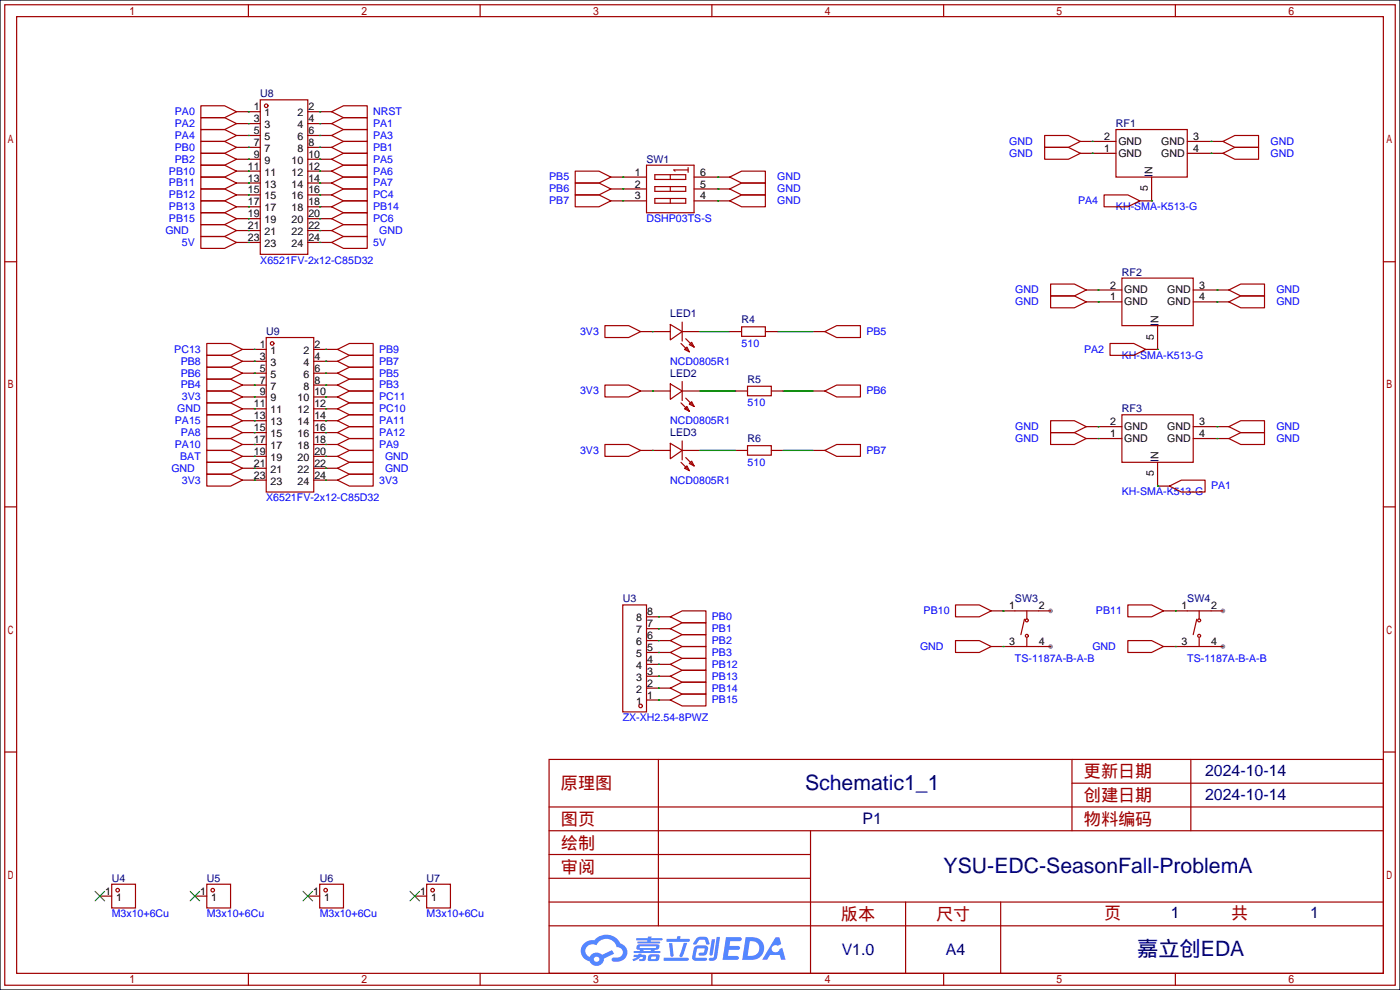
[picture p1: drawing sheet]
<svg xmlns="http://www.w3.org/2000/svg" width="299mm" height="212mm" viewBox="0 0 299 212" stroke-linecap="round" stroke-linejoin="round" font-family="sans-serif">
<path d="M0 0h299.2v211.6h-299.2z" fill="#fff" stroke="#000" stroke-width=".25"/>
<g fill="#999">
<circle cx="224.5" cy="130.6" r=".51"/>
<circle cx="224.5" cy="138.2" r=".51"/>
<circle cx="261.4" cy="130.6" r=".51"/>
<circle cx="261.4" cy="138.2" r=".51"/>
</g>
<g fill="none" stroke="#a10000" stroke-width=".25">
<path d="M1 1h297.2v209.6h-297.2zM3.6 3.6h292.1v204.4h-292.1zM53.1 1v2.6M102.6 1v2.6M152.1 1v2.6M201.7 1v2.6M251.2 1v2.6M1 55.9h2.6M295.7 55.9h2.5M1 108.3h2.6M295.7 108.3h2.5M1 160.7h2.6"/>
<path d="M117.3 162.3h178.4v45.7h-178.4zM117.3 177.5h178.4M117.3 172.5h178.4M140.7 162.3v35.6M173.2 177.5v30.5M229.1 162.3v15.2M229.1 167.4h66.6M254.5 162.3v15.2M295.7 160.7h2.5M117.3 182.6h55.9M117.3 197.9h178.4M117.3 192.8h178.4"/>
<path d="M117.3 187.7h55.9M193.5 192.8v15.2M213.9 192.8v15.2M53.1 208v2.6M102.6 208v2.6M152.1 208v2.6M201.7 208v2.6M251.2 208v2.6"/>
</g>
<g fill="#5487ff">
<path d="M155.2 200.3h2.6a.48 .48 0 0 1 .7 .4 .48 .48 0 0 1-.6 .4h-1.8l-.2 1.1h1.9a.43 .43 0 0 1 .4 .4 .43 .43 0 0 1-.5 .4h-1.9l-.2 1.3h1.7a.45 .45 0 0 1 .5 .2 .45 .45 0 0 1-.1 .6h-3.3z"/>
<path d="M165.7 200.3h.9l.4 1.5-.8 .3a.84 .84 0 0 0-1.2 .3 .84 .84 0 0 0 .4 1.1 .84 .84 0 0 0 1.1-.4l.1-.2 .6-.3 .7 2.5h-1l-.2-1h-2.1l-.6 1h-1.1z"/>
<path d="M152.1 200.8h.7l-.5 3.1a.36 .36 0 0 1-.3 .3 .36 .36 0 0 1-.4-.3z"/>
<path d="M153.2 200.2h.7l-.6 4.3a1.13 1.13 0 0 1-1.8 .6l.2-.4h.7l.2-.2z"/>
<path d="M148.9 200.6l.6-.4h1a.77 .77 0 0 1 .9 .5l.3 1-.2 .2h-.5l-.3-.9-.2-.2-1 .1-.7 1-.6-.1-.1-.2z"/>
<path d="M148.4 202.4l.6-.3h1.7a.81 .81 0 0 1 .7 .5 .81 .81 0 0 1-.2 .8 .81 .81 0 0 1-.9 .8h-.7a.32 .32 0 0 1-.3-.3 .32 .32 0 0 1 .4-.3h.7l.2-.9-1.6 .1-.4 1.8 2.2 .1a.32 .32 0 0 1 .3 .4 .32 .32 0 0 1-.4 .2h-2.2l-.5-.3-.1-.5z"/>
<path d="M141.9 204.7h5a.33 .33 0 0 1 .3 .3 .33 .33 0 0 1-.3 .3h-4.9l-.2-.1z"/>
<path d="M146.1 201.5h.8l-.7 2a.98 .98 0 0 1-.7 1.1l-.3-.3z"/>
<path d="M143 201.6h.7l.3 2.5a.34 .34 0 0 1-.3 .4 .34 .34 0 0 1-.4-.3z"/>
<path d="M142.5 200.7h2.1l.3-.6h.6l-.1 .6h1.7a.32 .32 0 0 1 .4 .3 .32 .32 0 0 1-.4 .3h-4.5l-.2-.2z"/>
<path d="M135.5 204.1h.9l.1-.3h.6v.3h.8a.82 .82 0 0 1-.5 1.3h-.8v-.4l.7-.1 .1-.3a.68 .68 0 0 0-1 .4l-1.1 .4-.1-.4 .9-.5h-.7z"/>
<path d="M136 200.5h2.4l.1-.3h.7v.3h2.2l.2 .3-.2 .2h-2.3v.2h1.8l.2 .3-.2 .1h-4.5l-.1-.4h2l.1-.2h-2.3l-.1-.2z"/>
<path d="M159.4 200.3l-.8 4.9h1.7a2.5 2.5 0 0 0 3-2.5 2.5 2.5 0 0 0-3.1-2.4zM160.3 201.1a1.61 1.61 0 0 1 2 1.5 1.61 1.61 0 0 1-1.8 1.7h-.7z"/>
<path d="M136.2 202a.55 .55 0 0 0-.2 .8 .55 .55 0 0 0 .7 .2l.1 .3h-1.3v.3l5.4 .1 .3-.2-.2-.2h-1.2l.2-.3a.7 .7 0 0 0 .8-.3 .7 .7 0 0 0 0-.8l-4.2-.1zM136.8 202.3l3.3-.1 .1 .1-.2 .3h-3.2zM137.5 203h1.7l-.2 .3h-1.4z"/>
<path d="M138.6 204.2a1.05 1.05 0 0 0 0 1.2 2.91 2.91 0 0 0 2.2-.2 .98 .98 0 0 0 0-1.2h-1.6zM139.2 204.5l.9-.1 .1 .4-.2 .2-.8-.1z"/>
<path d="M124.9 201.6a2.23 2.23 0 0 0-.7 2.3 2.23 2.23 0 0 0 1.8 1.6 1.58 1.58 0 0 0 1.8 .9 1.58 1.58 0 0 0 1.3-1.5l2.2-1.1-.5-.7-2.1 1a1.65 1.65 0 0 0-2.7 .4 1.45 1.45 0 0 1-.8-1.9 1.45 1.45 0 0 1 2-.7l.3 .1a2.3 2.3 0 0 1 2.3-1.3 2.3 2.3 0 0 1 2 1.7 1.12 1.12 0 0 1 1.3 1 1.12 1.12 0 0 1-1.1 1.2h-.7a.45 .45 0 0 0-.6 .4 .45 .45 0 0 0 .5 .5 2.21 2.21 0 0 0 2.2-.5 2.21 2.21 0 0 0 .5-2.3 2.13 2.13 0 0 0-1.3-1.1 3.3 3.3 0 0 0-5.6-.7l-1.1 .1zM127 205a.57 .57 0 0 1 1.1 0 .57 .57 0 0 1-1.1 0z"/>
</g>
<g fill="none" stroke="#a10000" stroke-width=".25">
<path d="M42.9 22.6h5.1l2.5 1.3-2.5 1.2h-5.1zM42.9 25.1h5.1l2.5 1.3-2.5 1.3h-5.1zM42.9 27.7h5.1l2.5 1.3-2.5 1.2h-5.1zM42.9 30.2h5.1l2.5 1.3-2.5 1.3h-5.1zM42.9 32.8h5.1l2.5 1.2-2.5 1.3h-5.1zM42.9 35.3h5.1l2.5 1.3-2.5 1.2h-5.1zM42.9 37.8h5.1l2.5 1.3-2.5 1.3h-5.1zM55.6 21.3h10.2v33.1h-10.2zM70.9 23.9l2.5-1.3h5.1v2.5h-5.1zM70.9 26.4l2.5-1.3h5.1v2.6h-5.1zM70.9 29l2.5-1.3h5.1v2.5h-5.1zM70.9 31.5l2.5-1.3h5.1v2.6h-5.1z"/>
<path d="M70.9 34l2.5-1.2h5.1v2.5h-5.1zM70.9 36.6l2.5-1.3h5.1v2.5h-5.1zM70.9 39.1l2.5-1.3h5.1v2.6h-5.1zM122.9 36.6h5.1l2.6 1.2-2.6 1.3h-5.1zM122.9 39.1h5.1l2.6 1.3-2.6 1.3h-5.1zM138.2 35.3h10.1v10.2h-10.1zM140 37.3h6.6v1.1h-6.6zM140 39.9h6.6v1h-6.6zM143.3 37.3v1.1M143.3 39.9v1M147.1 35.8v1M147.1 36.3h-3.1l.3 .3"/>
<path d="M156 37.8l2.5-1.2h5.1v2.5h-5.1zM223.3 29h5l2.6 1.2-2.6 1.3h-5zM223.3 31.5h5l2.6 1.3-2.6 1.2h-5zM238.5 27.7h15.2v10.1h-15.2zM261.4 30.2l2.5-1.2h5.1v2.5h-5.1zM261.4 32.8l2.5-1.3h5.1v2.5h-5.1zM42.9 40.4h5.1l2.5 1.3-2.5 1.2h-5.1zM42.9 42.9h5.1l2.5 1.3-2.5 1.3h-5.1zM42.9 45.5h5.1l2.5 1.2-2.5 1.3h-5.1zM42.9 48h5.1l2.5 1.3-2.5 1.2h-5.1zM42.9 50.5h5.1l2.5 1.3-2.5 1.3h-5.1zM70.9 41.7l2.5-1.3h5.1v2.5h-5.1z"/>
<path d="M70.9 44.2l2.5-1.3h5.1v2.6h-5.1zM70.9 46.7l2.5-1.2h5.1v2.5h-5.1zM70.9 51.8l2.5-1.3h5.1v2.6h-5.1zM70.9 49.3l2.5-1.3h5.1v2.5h-5.1zM122.9 41.7h5.1l2.6 1.2-2.6 1.3h-5.1zM140 42.4h6.6v1h-6.6zM143.3 42.4v1M156 40.4l2.5-1.3h5.1v2.6h-5.1zM156 42.9l2.5-1.2h5.1v2.5h-5.1zM236 41.7h5l2.6 1.2-2.6 1.3h-5zM239.8 59.4h15.2v10.2h-15.2zM44.2 73.4h5.1l2.5 1.3-2.5 1.2h-5.1z"/>
<path d="M44.2 75.9h5.1l2.5 1.3-2.5 1.3h-5.1zM44.2 78.5h5.1l2.5 1.3-2.5 1.2h-5.1zM56.9 72.1h10.2v33.1h-10.2zM72.1 74.7l2.6-1.3h5.1v2.5h-5.1zM72.1 77.2l2.6-1.3h5.1v2.6h-5.1zM72.1 79.8l2.6-1.3h5.1v2.5h-5.1zM129.3 69.6h5.1l2.5 1.3-2.5 1.2h-5.1zM143.3 69.3l2.5 1.6-2.5 1.7zM145.5 73.4l1.8 1.8M145.8 68.8v4.1M146.3 74.7l.5-.5 .5 1zM146.6 72.4l1.7 1.8"/>
<path d="M147.3 73.7l.5-.5 .5 1zM158.5 69.8h5.1v2.1h-5.1zM176.3 70.9l2.5-1.3h5.1v2.5h-5.1zM224.5 60.7h5.1l2.6 1.3-2.6 1.2h-5.1zM224.5 63.2h5.1l2.6 1.3-2.6 1.3h-5.1zM237.2 73.4h5.1l2.6 1.3-2.6 1.2h-5.1zM262.6 62l2.6-1.3h5.1v2.5h-5.1zM262.6 64.5l2.6-1.3h5.1v2.6h-5.1zM44.2 81h5.1l2.5 1.3-2.5 1.3h-5.1zM44.2 83.6h5.1l2.5 1.2-2.5 1.3h-5.1zM44.2 86.1h5.1l2.5 1.3-2.5 1.2h-5.1zM44.2 88.6h5.1l2.5 1.3-2.5 1.3h-5.1z"/>
<path d="M44.2 91.2h5.1l2.5 1.3-2.5 1.2h-5.1zM44.2 93.7h5.1l2.5 1.3-2.5 1.3h-5.1zM44.2 96.3h5.1l2.5 1.2-2.5 1.3h-5.1zM44.2 98.8h5.1l2.5 1.3-2.5 1.2h-5.1zM72.1 82.3l2.6-1.3h5.1v2.6h-5.1zM72.1 84.8l2.6-1.2h5.1v2.5h-5.1zM72.1 87.4l2.6-1.3h5.1v2.5h-5.1zM72.1 89.9l2.6-1.3h5.1v2.6h-5.1zM72.1 92.5l2.6-1.3h5.1v2.5h-5.1zM72.1 95l2.6-1.3h5.1v2.6h-5.1zM72.1 97.5l2.6-1.2h5.1v2.5h-5.1zM129.3 82.3h5.1l2.5 1.3-2.5 1.2h-5.1z"/>
<path d="M129.3 95h5.1l2.5 1.3-2.5 1.2h-5.1zM143.3 82l2.5 1.6-2.5 1.7zM143.3 94.7l2.5 1.6-2.5 1.7zM145.5 86.1l1.8 1.8M145.5 98.8l1.8 1.8M145.8 81.5v4.1M145.8 94.2v4.1M146.3 87.4l.5-.5 .5 1zM146.6 85.1l1.7 1.8M146.6 97.8l1.7 1.8M147.3 86.4l.5-.5 .5 1zM147.3 99.1l.5-.5 .5 1z"/>
<path d="M159.8 82.5h5v2.1h-5zM159.8 95.2h5v2.1h-5zM176.3 83.6l2.5-1.3h5.1v2.5h-5.1zM176.3 96.3l2.5-1.3h5.1v2.5h-5.1zM224.5 92.5h5.1l2.6 1.2-2.6 1.3h-5.1zM224.5 89.9h5.1l2.6 1.3-2.6 1.3h-5.1zM239.8 88.6h15.2v10.2h-15.2zM262.6 91.2l2.6-1.3h5.1v2.6h-5.1zM262.6 93.7l2.6-1.2h5.1v2.5h-5.1zM44.2 101.3h5.1l2.5 1.3-2.5 1.3h-5.1zM72.1 102.6l2.6-1.3h5.1v2.6h-5.1zM72.1 100.1l2.6-1.3h5.1v2.5h-5.1z"/>
<path d="M146.3 100.1l.5-.5 .5 1zM249.9 103.9l2.6-1.3h5.1v2.6h-5.1zM133.1 129.3h5.1v22.8h-5.1zM143.3 134.4l2.5-1.3h5.1v2.5h-5.1zM143.3 136.9l2.5-1.3h5.1v2.6h-5.1zM143.3 131.8l2.5-1.2h5.1v2.5h-5.1zM143.3 139.4l2.5-1.2h5.1v2.5h-5.1zM204.2 129.3h5.1l2.5 1.3-2.5 1.2h-5.1zM204.2 136.9h5.1l2.5 1.3-2.5 1.2h-5.1zM216.9 138.2h5.1M216.9 130.6h5.1M218.9 132.3l-.7 3.3"/>
<path d="M219.5 130.6v1.7M219.5 136.4v1.8M241 129.3h5.1l2.6 1.3-2.6 1.2h-5.1zM241 136.9h5.1l2.6 1.3-2.6 1.2h-5.1zM253.7 138.2h5.1M253.7 130.6h5.1M255.8 132.3l-.8 3.3M256.3 130.6v1.7M256.3 136.4v1.8M143.3 142l2.5-1.3h5.1v2.6h-5.1zM143.3 144.5l2.5-1.2h5.1v2.5h-5.1zM143.3 147.1l2.5-1.3h5.1v2.5h-5.1z"/>
<path d="M143.3 149.6l2.5-1.3h5.1v2.6h-5.1zM23.9 189h5.1v5.1h-5.1zM44.2 189h5.1v5.1h-5.1zM68.3 189h5.1v5.1h-5.1zM91.2 189h5.1v5.1h-5.1z"/>
<circle cx="56.9" cy="22.6" r=".38"/>
<circle cx="58.2" cy="73.4" r=".38"/>
<circle cx="219.5" cy="132.6" r=".32"/>
<circle cx="219.5" cy="135.9" r=".32"/>
<circle cx="256.3" cy="135.9" r=".32"/>
<circle cx="256.3" cy="132.6" r=".32"/>
<circle cx="136.9" cy="150.9" r=".38"/>
<circle cx="25.1" cy="190.2" r=".38"/>
<circle cx="45.5" cy="190.2" r=".38"/>
<circle cx="69.6" cy="190.2" r=".38"/>
<circle cx="92.5" cy="190.2" r=".38"/>
</g>
<g fill="none" stroke="#870000" stroke-width=".25">
<path d="M50.5 23.9h5.1M50.5 26.4h5.1M50.5 29h5.1M50.5 31.5h5.1M50.5 34h5.1M50.5 36.6h5.1M50.5 39.1h5.1M65.8 23.9h5.1M65.8 26.4h5.1M65.8 29h5.1M65.8 31.5h5.1M65.8 34h5.1"/>
<path d="M65.8 36.6h5.1M65.8 39.1h5.1M130.6 37.8h7.6M148.3 37.8h7.7M230.9 32.8h7.6M230.9 30.2h7.6M246.1 37.8v5.1h-2.5M253.7 32.8h7.7M253.7 30.2h7.7M50.5 51.8h5.1M50.5 49.3h5.1M50.5 46.7h5.1"/>
<path d="M50.5 44.2h5.1M50.5 41.7h5.1M65.8 51.8h5.1M65.8 49.3h5.1M65.8 46.7h5.1M65.8 44.2h5.1M65.8 41.7h5.1M130.6 42.9h7.6M130.6 40.4h7.6M148.3 42.9h7.7M148.3 40.4h7.7M51.8 74.7h5.1"/>
<path d="M51.8 77.2h5.1M51.8 79.8h5.1M67.1 74.7h5M67.1 77.2h5M67.1 79.8h5M136.9 70.9h6.4M145.8 70.9h3.8M156 70.9h2.5M163.6 70.9h2.5M173.7 70.9h2.6M232.2 64.5h7.6M232.2 62h7.6"/>
<path d="M247.4 69.6v5.1h-2.5M255 64.5h7.6M255 62h7.6M51.8 97.5h5.1M51.8 82.3h5.1M51.8 95h5.1M51.8 84.8h5.1M51.8 92.5h5.1M51.8 87.4h5.1M51.8 89.9h5.1M67.1 97.5h5M67.1 82.3h5"/>
<path d="M67.1 95h5M67.1 84.8h5M67.1 92.5h5M67.1 87.4h5M67.1 89.9h5M136.9 83.6h6.4M136.9 96.3h6.4M145.8 83.6h3.8M145.8 96.3h3.8M157.2 83.6h2.6M157.2 96.3h2.6M164.8 83.6h2.6"/>
<path d="M164.8 96.3h2.6M173.7 83.6h2.6M173.7 96.3h2.6M232.2 93.7h7.6M232.2 91.2h7.6M247.4 98.8v5.1h2.5M255 93.7h7.6M255 91.2h7.6M51.8 102.6h5.1M51.8 100.1h5.1M67.1 102.6h5M67.1 100.1h5"/>
<path d="M138.2 139.4h5.1M138.2 136.9h5.1M138.2 134.4h5.1M138.2 131.8h5.1M211.8 130.6h5.1M211.8 138.2h5.1M222 130.6h2.5M222 138.2h2.5M248.7 130.6h5M248.7 138.2h5M258.8 130.6h2.6M258.8 138.2h2.6"/>
<path d="M138.2 149.6h5.1M138.2 147.1h5.1M138.2 144.5h5.1M138.2 142h5.1M21.3 191.5h2.6M41.7 191.5h2.5M65.8 191.5h2.5M88.6 191.5h2.6"/>
</g>
<path d="M20.3 190.5l2.1 2M22.4 190.5l-2.1 2M40.6 190.5l2.1 2M42.7 190.5l-2.1 2M64.8 190.5l2 2M66.8 190.5l-2 2M87.6 190.5l2.1 2M89.7 190.5l-2.1 2" fill="none" stroke="#3c3" stroke-width=".25"/>
<g fill="none" stroke="#008700" stroke-width=".25">
<path d="M53.1 23.9h.1M53.1 26.4h.1M53.1 29h.1M53.1 31.5h.1M53.1 34h.1M53.1 36.6h.1M53.1 39.1h.1M68.3 23.9h.1M68.3 26.4h.1M68.3 29h.1M68.3 31.5h.1M68.3 34h.1"/>
<path d="M68.3 36.6h.1M68.3 39.1h.1M133.1 37.8h.1M153.4 37.8h.1M233.4 30.2h.1M233.4 32.8h.1M258.8 30.2h.1M258.8 32.8h.1M53.1 41.7h.1M53.1 44.2h.1M53.1 46.7h.1M53.1 49.3h.1"/>
<path d="M53.1 51.8h.1M68.3 41.7h.1M68.3 44.2h.1M68.3 46.7h.1M68.3 51.8h.1M68.3 49.3h.1M133.1 40.4h.1M133.1 42.9h.1M153.4 40.4h.1M153.4 42.9h.1M246.1 42.9h.1M54.4 74.7h.1"/>
<path d="M54.4 77.2h.1M54.4 79.8h.1M69.6 74.7h.1M69.6 77.2h.1M69.6 79.8h.1M139.4 70.9h.1M149.6 70.9h6.4M166.1 70.9h7.6M234.7 62h.1M234.7 64.5h.1M247.4 74.7h.1M260.1 62h.1"/>
<path d="M260.1 64.5h.1M54.4 82.3h.1M54.4 84.8h.1M54.4 87.4h.1M54.4 89.9h.1M54.4 92.5h.1M54.4 95h.1M54.4 97.5h.1M69.6 82.3h.1M69.6 84.8h.1M69.6 87.4h.1M69.6 89.9h.1"/>
<path d="M69.6 92.5h.1M69.6 95h.1M69.6 97.5h.1M139.4 96.3h.1M139.4 83.6h.1M149.6 83.6h7.6M149.6 96.3h7.6M167.4 83.6h6.3M167.4 96.3h6.3M234.7 93.7h.1M234.7 91.2h.1M260.1 91.2h.1"/>
<path d="M260.1 93.7h.1M54.4 102.6h.1M54.4 100.1h.1M69.6 102.6h.1M69.6 100.1h.1M247.4 103.9h.1M140.7 134.4h.1M140.7 136.9h.1M140.7 131.8h.1M140.7 139.4h.1M214.4 130.6h.1M214.4 138.2h.1"/>
<path d="M251.2 130.6h.1M251.2 138.2h.1M140.7 142h.1M140.7 147.1h.1M140.7 149.6h.1M140.7 144.5h.1"/>
</g>
<g font-size="4.5" fill="#000080">
<text x="172.1" y="168.8">Schematic1_1</text>
<text x="201.7" y="186.6">YSU-EDC-SeasonFall-ProblemA</text>
<text x="243" y="204.4">嘉立创EDA</text>
</g>
<g font-size="3.7" fill="#a00000">
<text x="231.6" y="166.2">更新日期</text>
<text x="119.9" y="168.7">原理图</text>
<text x="231.6" y="171.2">创建日期</text>
<text x="119.9" y="176.3">图页</text>
<text x="231.6" y="176.3">物料编码</text>
<text x="119.9" y="181.4">绘制</text>
<text x="119.9" y="186.5">审阅</text>
<text x="179.7" y="196.6">版本</text>
<text x="200" y="196.6">尺寸</text>
<text x="236" y="196.4">页</text>
<text x="263.1" y="196.4">共</text>
</g>
<g font-size="3.4" fill="#000080">
<text x="257.6" y="165.9">2024-10-14</text>
<text x="257.6" y="171">2024-10-14</text>
<text x="184.4" y="176.1">P1</text>
<text x="250.3" y="196.2">1</text>
<text x="280" y="196.2">1</text>
<text x="179.9" y="204">V1.0</text>
<text x="202.1" y="204">A4</text>
</g>
<g font-size="2.3">
<text x="54.2" y="23.6">1</text>
<text x="65.9" y="23.6">2</text>
<text x="54.2" y="26.1">3</text>
<text x="54.2" y="28.6">5</text>
<text x="56.6" y="24.8">1</text>
<text x="56.6" y="27.4">3</text>
<text x="56.6" y="29.9">5</text>
<text x="63.6" y="29.9">6</text>
<text x="63.6" y="27.4">4</text>
<text x="63.6" y="24.8">2</text>
<text x="65.9" y="28.6">6</text>
<text x="65.9" y="26.1">4</text>
<text x="236" y="29.9">2</text>
<text x="255" y="29.9">3</text>
<text x="54.2" y="31.2">7</text>
<text x="54.2" y="33.7">9</text>
<text x="56.6" y="32.5">7</text>
<text x="56.6" y="35">9</text>
<text x="62.3" y="35">10</text>
<text x="63.6" y="32.5">8</text>
<text x="65.9" y="33.7">10</text>
<text x="65.9" y="31.2">8</text>
<text x="236" y="32.5">1</text>
<text x="239" y="33.5">GND</text>
<text x="239" y="30.9">GND</text>
<text x="248.2" y="30.9">GND</text>
<text x="248.2" y="33.5">GND</text>
<text x="255" y="32.5">4</text>
<text x="53" y="36.3">11</text>
<text x="53" y="38.8">13</text>
<text x="53" y="41.3">15</text>
<text x="56.6" y="37.5">11</text>
<text x="56.6" y="40.1">13</text>
<text x="62.3" y="40.1">14</text>
<text x="62.3" y="37.5">12</text>
<text x="65.9" y="41.3">16</text>
<text x="65.9" y="38.8">14</text>
<text x="65.9" y="36.3">12</text>
<text x="135.6" y="40.1">2</text>
<text x="135.6" y="37.5">1</text>
<text x="149.6" y="40.1">5</text>
<text x="149.6" y="37.5">6</text>
<text x="245.3" y="40.9" transform="rotate(-90 245.3 40.9)">5</text>
<text x="246.3" y="37.8" transform="rotate(-90 246.3 37.8)">IN</text>
<text x="53" y="43.9">17</text>
<text x="53" y="46.4">19</text>
<text x="56.6" y="42.6">15</text>
<text x="56.6" y="45.2">17</text>
<text x="56.6" y="47.7">19</text>
<text x="62.3" y="47.7">20</text>
<text x="62.3" y="45.2">18</text>
<text x="62.3" y="42.6">16</text>
<text x="65.9" y="46.4">20</text>
<text x="65.9" y="43.9">18</text>
<text x="135.6" y="42.6">3</text>
<text x="149.6" y="42.6">4</text>
<text x="53" y="49">21</text>
<text x="53" y="51.5">23</text>
<text x="56.6" y="50.2">21</text>
<text x="56.6" y="52.8">23</text>
<text x="62.3" y="52.8">24</text>
<text x="62.3" y="50.2">22</text>
<text x="65.9" y="51.5">24</text>
<text x="65.9" y="49">22</text>
<text x="237.2" y="64.2">1</text>
<text x="237.2" y="61.7">2</text>
<text x="240.3" y="65.2">GND</text>
<text x="240.3" y="62.7">GND</text>
<text x="249.5" y="62.7">GND</text>
<text x="249.5" y="65.2">GND</text>
<text x="256.3" y="61.7">3</text>
<text x="256.3" y="64.2">4</text>
<text x="247.6" y="69.6" transform="rotate(-90 247.6 69.6)">IN</text>
<text x="55.5" y="74.4">1</text>
<text x="55.5" y="76.9">3</text>
<text x="57.8" y="75.6">1</text>
<text x="64.9" y="75.6">2</text>
<text x="67.2" y="76.9">4</text>
<text x="67.2" y="74.4">2</text>
<text x="246.6" y="72.6" transform="rotate(-90 246.6 72.6)">5</text>
<text x="55.5" y="79.4">5</text>
<text x="55.5" y="82">7</text>
<text x="57.8" y="78.2">3</text>
<text x="57.8" y="80.7">5</text>
<text x="57.8" y="83.3">7</text>
<text x="64.9" y="83.3">8</text>
<text x="64.9" y="80.7">6</text>
<text x="64.9" y="78.2">4</text>
<text x="67.2" y="82">8</text>
<text x="67.2" y="79.4">6</text>
<text x="54.2" y="87.1">11</text>
<text x="54.2" y="89.6">13</text>
<text x="55.5" y="84.5">9</text>
<text x="57.8" y="85.8">9</text>
<text x="57.8" y="88.3">11</text>
<text x="63.6" y="88.3">12</text>
<text x="63.6" y="85.8">10</text>
<text x="67.2" y="89.6">14</text>
<text x="67.2" y="87.1">12</text>
<text x="67.2" y="84.5">10</text>
<text x="54.2" y="92.1">15</text>
<text x="54.2" y="94.7">17</text>
<text x="57.8" y="90.9">13</text>
<text x="57.8" y="93.4">15</text>
<text x="57.8" y="96">17</text>
<text x="63.6" y="96">18</text>
<text x="63.6" y="93.4">16</text>
<text x="63.6" y="90.9">14</text>
<text x="67.2" y="94.7">18</text>
<text x="67.2" y="92.1">16</text>
<text x="237.2" y="93.4">1</text>
<text x="237.2" y="90.9">2</text>
<text x="240.3" y="94.4">GND</text>
<text x="240.3" y="91.9">GND</text>
<text x="249.5" y="91.9">GND</text>
<text x="249.5" y="94.4">GND</text>
<text x="256.3" y="90.9">3</text>
<text x="256.3" y="93.4">4</text>
<text x="54.2" y="97.2">19</text>
<text x="54.2" y="99.8">21</text>
<text x="57.8" y="98.5">19</text>
<text x="57.8" y="101">21</text>
<text x="63.6" y="101">22</text>
<text x="63.6" y="98.5">20</text>
<text x="67.2" y="99.8">22</text>
<text x="67.2" y="97.2">20</text>
<text x="246.6" y="101.8" transform="rotate(-90 246.6 101.8)">5</text>
<text x="247.6" y="98.8" transform="rotate(-90 247.6 98.8)">IN</text>
<text x="54.2" y="102.3">23</text>
<text x="57.8" y="103.6">23</text>
<text x="63.6" y="103.6">24</text>
<text x="67.2" y="102.3">24</text>
<text x="138.3" y="131.5">8</text>
<text x="215.7" y="130.2">1</text>
<text x="222" y="130.2">2</text>
<text x="252.5" y="130.2">1</text>
<text x="258.8" y="130.2">2</text>
<text x="136" y="137.9">6</text>
<text x="136" y="135.3">7</text>
<text x="136" y="132.8">8</text>
<text x="138.3" y="136.6">6</text>
<text x="138.3" y="134.1">7</text>
<text x="215.7" y="137.9">3</text>
<text x="222" y="137.9">4</text>
<text x="252.5" y="137.9">3</text>
<text x="258.8" y="137.9">4</text>
<text x="136" y="142.9">4</text>
<text x="136" y="140.4">5</text>
<text x="138.3" y="141.7">4</text>
<text x="138.3" y="139.1">5</text>
<text x="136" y="148">2</text>
<text x="136" y="145.5">3</text>
<text x="138.3" y="149.3">1</text>
<text x="138.3" y="146.8">2</text>
<text x="138.3" y="144.2">3</text>
<text x="136" y="150.6">1</text>
<text x="22.5" y="191.2">1</text>
<text x="42.8" y="191.2">1</text>
<text x="66.9" y="191.2">1</text>
<text x="89.8" y="191.2">1</text>
<text x="24.8" y="192.5">1</text>
<text x="45.1" y="192.5">1</text>
<text x="69.3" y="192.5">1</text>
<text x="92.1" y="192.5">1</text>
</g>
<g font-size="2.3" fill="#000080">
<text x="55.6" y="20.8">U8</text>
<text x="238.5" y="27.1">RF1</text>
<text x="138.2" y="34.8">SW1</text>
<text x="239.8" y="58.9">RF2</text>
<text x="56.9" y="71.6">U9</text>
<text x="143.3" y="67.8">LED1</text>
<text x="158.5" y="69.1">R4</text>
<text x="143.3" y="80.5">LED2</text>
<text x="159.8" y="81.8">R5</text>
<text x="239.8" y="88.1">RF3</text>
<text x="143.3" y="93.2">LED3</text>
<text x="159.8" y="94.5">R6</text>
<text x="133.1" y="128.7">U3</text>
<text x="216.9" y="128.7">SW3</text>
<text x="253.7" y="128.7">SW4</text>
<text x="23.9" y="188.4">U4</text>
<text x="44.2" y="188.4">U5</text>
<text x="68.3" y="188.4">U6</text>
<text x="91.2" y="188.4">U7</text>
</g>
<g font-size="2.3" fill="#00f">
<text x="37.4" y="24.6">PA0</text>
<text x="37.4" y="27.1">PA2</text>
<text x="37.4" y="29.7">PA4</text>
<text x="79.8" y="24.6">NRST</text>
<text x="79.8" y="27.1">PA1</text>
<text x="79.8" y="29.7">PA3</text>
<text x="37.4" y="32.2">PB0</text>
<text x="37.4" y="34.8">PB2</text>
<text x="79.8" y="32.2">PB1</text>
<text x="79.8" y="34.8">PA5</text>
<text x="215.7" y="31">GND</text>
<text x="215.7" y="33.5">GND</text>
<text x="271.5" y="31">GND</text>
<text x="271.5" y="33.5">GND</text>
<text x="36.1" y="37.3">PB10</text>
<text x="36.1" y="39.8">PB11</text>
<text x="79.8" y="37.3">PA6</text>
<text x="79.8" y="39.8">PA7</text>
<text x="117.4" y="38.6">PB5</text>
<text x="117.4" y="41.1">PB6</text>
<text x="166.1" y="38.6">GND</text>
<text x="166.1" y="41.1">GND</text>
<text x="36.1" y="42.4">PB12</text>
<text x="36.1" y="44.9">PB13</text>
<text x="36.1" y="47.5">PB15</text>
<text x="79.8" y="42.4">PC4</text>
<text x="79.8" y="44.9">PB14</text>
<text x="79.8" y="47.5">PC6</text>
<text x="117.4" y="43.7">PB7</text>
<text x="138.2" y="47.5">DSHP03TS-S</text>
<text x="166.1" y="43.7">GND</text>
<text x="230.4" y="43.7">PA4</text>
<text x="238.5" y="44.9">KH-SMA-K513-G</text>
<text x="35.3" y="50">GND</text>
<text x="38.9" y="52.5">5V</text>
<text x="79.8" y="52.5">5V</text>
<text x="81" y="50">GND</text>
<text x="55.6" y="56.4">X6521FV-2x12-C85D32</text>
<text x="217" y="62.7">GND</text>
<text x="217" y="65.2">GND</text>
<text x="272.8" y="62.7">GND</text>
<text x="272.8" y="65.2">GND</text>
<text x="124" y="71.6">3V3</text>
<text x="185.2" y="71.6">PB5</text>
<text x="37.3" y="75.4">PC13</text>
<text x="38.6" y="77.9">PB8</text>
<text x="81" y="75.4">PB9</text>
<text x="81" y="77.9">PB7</text>
<text x="143.3" y="77.9">NCD0805R1</text>
<text x="158.5" y="74.1">510</text>
<text x="231.7" y="75.4">PA2</text>
<text x="239.8" y="76.7">KH-SMA-K513-G</text>
<text x="38.6" y="80.5">PB6</text>
<text x="38.6" y="83">PB4</text>
<text x="81" y="80.5">PB5</text>
<text x="81" y="83">PB3</text>
<text x="37.9" y="88.1">GND</text>
<text x="38.9" y="85.6">3V3</text>
<text x="81" y="85.6">PC11</text>
<text x="81" y="88.1">PC10</text>
<text x="124" y="84.3">3V3</text>
<text x="159.8" y="86.8">510</text>
<text x="185.2" y="84.3">PB6</text>
<text x="37.4" y="90.6">PA15</text>
<text x="37.4" y="95.7">PA10</text>
<text x="38.6" y="93.2">PA8</text>
<text x="81" y="90.6">PA11</text>
<text x="81" y="93.2">PA12</text>
<text x="81" y="95.7">PA9</text>
<text x="143.3" y="90.6">NCD0805R1</text>
<text x="217" y="94.5">GND</text>
<text x="217" y="91.9">GND</text>
<text x="272.8" y="91.9">GND</text>
<text x="272.8" y="94.5">GND</text>
<text x="36.6" y="100.8">GND</text>
<text x="38.5" y="98.3">BAT</text>
<text x="82.3" y="98.3">GND</text>
<text x="82.3" y="100.8">GND</text>
<text x="124" y="97">3V3</text>
<text x="159.8" y="99.5">510</text>
<text x="185.2" y="97">PB7</text>
<text x="38.9" y="103.3">3V3</text>
<text x="56.9" y="107.2">X6521FV-2x12-C85D32</text>
<text x="81" y="103.3">3V3</text>
<text x="143.3" y="103.3">NCD0805R1</text>
<text x="239.8" y="105.9">KH-SMA-K513-G</text>
<text x="258.8" y="104.6">PA1</text>
<text x="197.4" y="131.3">PB10</text>
<text x="234.2" y="131.3">PB11</text>
<text x="152.1" y="135.1">PB1</text>
<text x="152.1" y="137.6">PB2</text>
<text x="152.1" y="132.6">PB0</text>
<text x="152.1" y="140.2">PB3</text>
<text x="152.1" y="142.7">PB12</text>
<text x="196.6" y="138.9">GND</text>
<text x="216.9" y="141.4">TS-1187A-B-A-B</text>
<text x="233.5" y="138.9">GND</text>
<text x="253.7" y="141.4">TS-1187A-B-A-B</text>
<text x="152.1" y="145.3">PB13</text>
<text x="152.1" y="147.8">PB14</text>
<text x="133.1" y="154.1">ZX-XH2.54-8PWZ</text>
<text x="152.1" y="150.3">PB15</text>
<text x="23.9" y="196.1">M3x10+6Cu</text>
<text x="44.2" y="196.1">M3x10+6Cu</text>
<text x="68.3" y="196.1">M3x10+6Cu</text>
<text x="91.2" y="196.1">M3x10+6Cu</text>
</g>
</svg>
